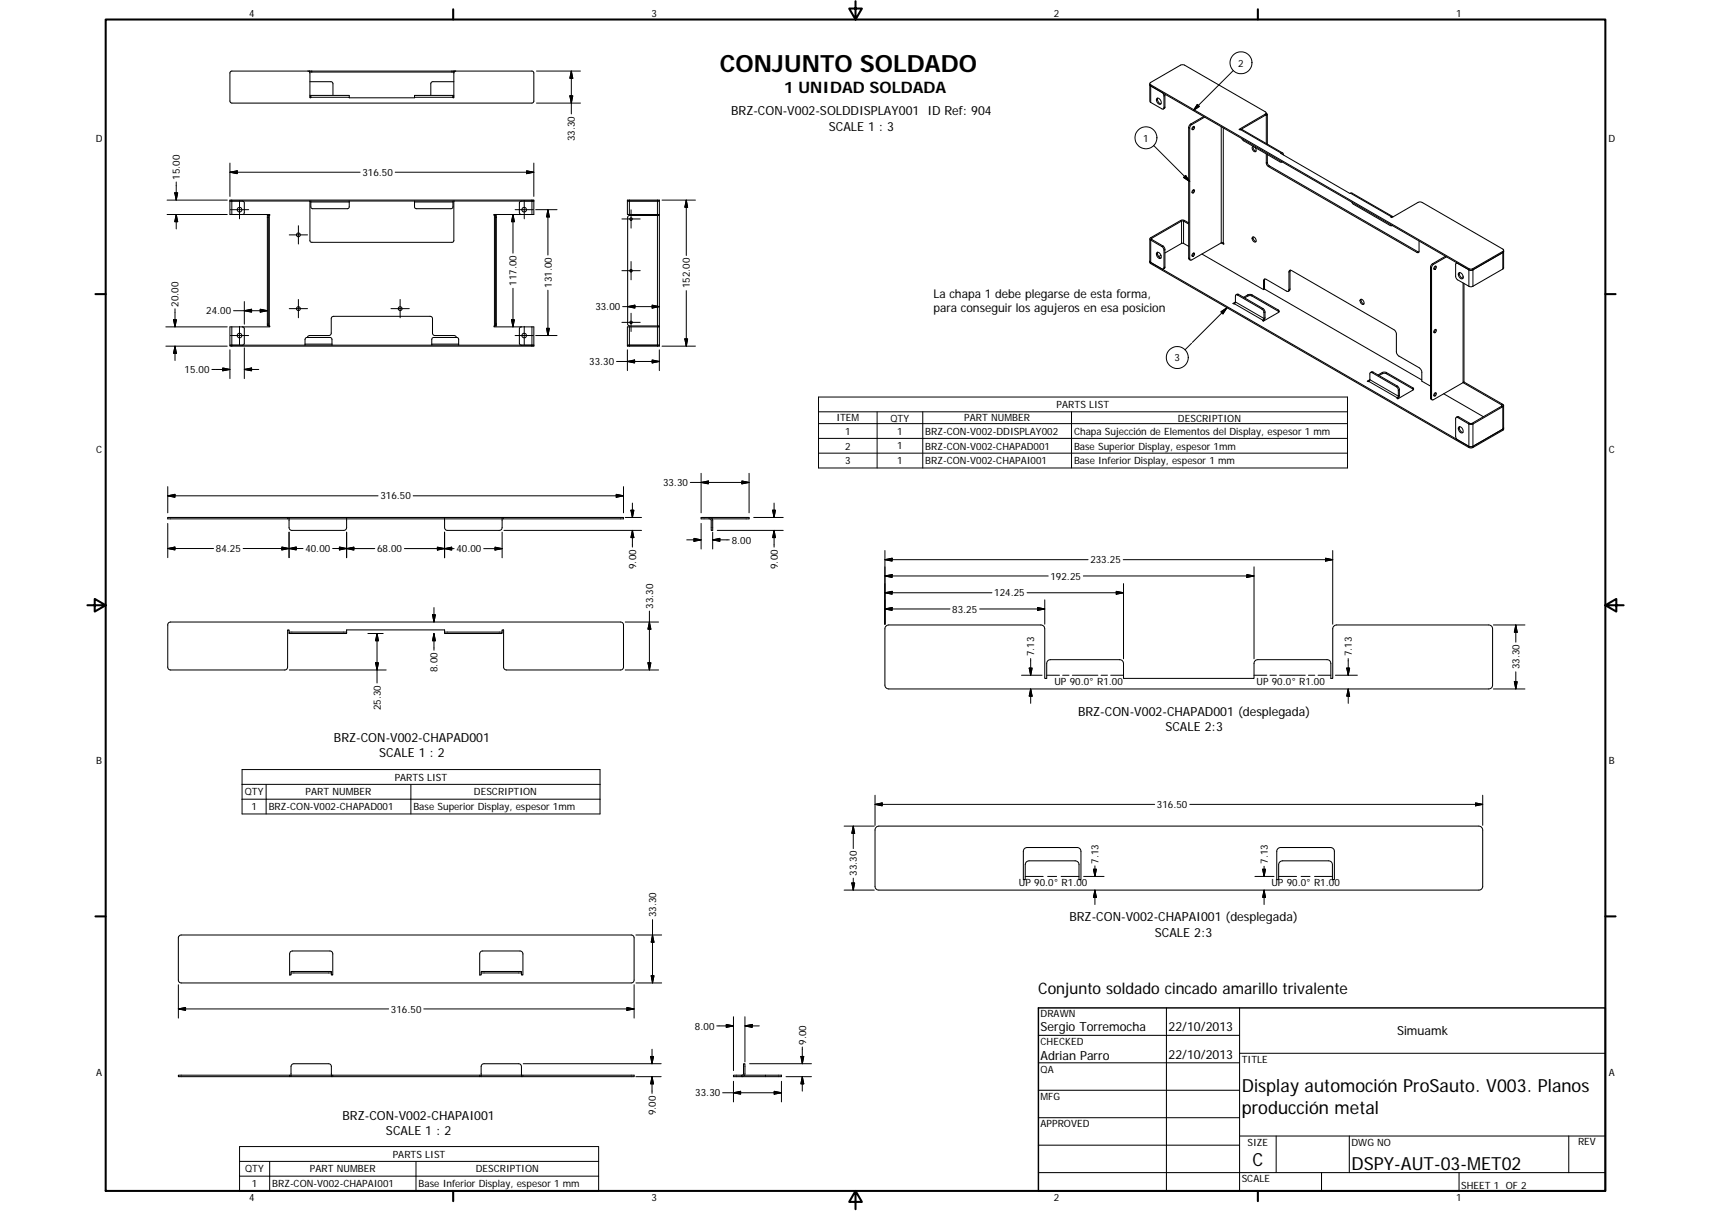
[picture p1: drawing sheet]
<svg xmlns="http://www.w3.org/2000/svg" width="594mm" height="420mm" viewBox="0 0 594 420" stroke-linecap="round" stroke-linejoin="round" font-family="sans-serif">
<g fill="none" stroke="#000" stroke-width=".36">
<path d="M106.9 24.7l.5 .1 .2 .5v8.6h.3v-.8M107.6 24.7h-27.4l-.4 .6 .1 10 .6 .5h104.2l.6-.5v-10l-.3-.6h-27.4M107.6 24.7l-.1 .3M107.6 24.7h50M107.6 33.1h13.7v.8h22.6v-.8h13.7M107.6 33.4h.3M107.6 25h50M107.6 28.3l7.7 .1 .3 .6v4.1M157.3 33.4h.3M157.6 25h.1M157.6 24.7v.3M157.6 28.3l-7.7 .1-.3 .6v4.1"/>
<path d="M158.2 24.7l-.4 .1-.2 .5v8.6h-.3v-.8M399.2 29.4l.1 5.9 4.3 2.5h.4l.1-.4-.1-4.7-.6-.7-3.9-2.2M399.2 29.4l.3 .4M399.2 29v.4M399.5 29.8l110.5 63.8M401.7 34.1a1.3 1.3 0 0 1 1.3 .7 1.3 1.3 0 0 1-.1 1.4 1.45 1.45 0 0 1-1.2-2.1zM401.9 34l.2 1.3 1 .7M404.4 32.6l.1 4.7-.6 .5M439.6 39.8l.1 10M439.6 39.2l-.2 .7-8.7 5.1M439.6 39.4l.4 .3v10.3M414.2 43.9h.2a.51 .51 0 0 1 .2 .7 .51 .51 0 0 1-.8 .1z"/>
<path d="M414.4 43.9l-.5 .9M417.9 40.4l-4.6 2.7-.6 1v45.6l.6 .5M418.3 40.6l-4.7 2.7-.5 1v45.8l.7 .1 10.2-5.9M430.7 45l-.5-.1 9.3-5.4v-.6l-28.2-16.3h-1.4l-10.6 6.2 .2 .6 110.7 63.9 1.2-.1 10.7-6.3-.3-.5-28.4-16.3-1 .1-9.2 5.3-.3-.2 .4-.2 .4 .1M430.7 45l.5-.1 14.2 8.2M431.2 48.1l.6 .8 12.7 7.3 .5 .1M435.2 50.8l.1 1 .8 .7M435.2 50.8a.94 .94 0 0 0-.2 1.2 .94 .94 0 0 0 1.1 .5v-.8l-.4-.6M439.7 53.4v3.3l.7 1.1 51.9 29.9 .4-.5v-3.6M440 53.6v2.9l.6 1 52 30M445.6 53.7a.52 .52 0 0 0-.2-.6 .52 .52 0 0 0-.7 .1l24 13.9 .6-.2 14.3 8.2M79.8 69.7h105.5"/>
<path d="M84.2 74.4h9.5v.4h-.5M84.2 69.7l.6 .4v.3v3.5l-.6 .5M84.2 74.4h-4.4v-5h105.5v5h-13.8v.4h.5M92.8 74.8h.4v38.3h-.4zM107.9 69.7v2.2l.7 .5h12.1l.5-.5 .1-2.2M143.9 69.7v2.2l.7 .5h12.2l.5-.6v-2.1M157.8 69.7l-.2 .2v13.5l-.2 .5-.5 .2-49-.1-.3-.6v-13.5l-.2-.2M172 74.8h.3v38.3h-.3zM181 69.7l-.5 .3-.2 .4v3.3l.1 .4 .6 .3M217.8 69.4h11.1v5h-11.1zM217.8 69.7h11.1M228.6 74.4v.4"/>
<path d="M228.9 74.4v39M228.9 74.8h-10.3l-.6 .4-.1 37.2 .4 .6 .3 .1h10.3M412.7 77.7l-1.8-1h-.7l-10.4 6.1v.2l4.1 2.4 .5 .8 .1 6.6-.6 .5M412.7 77.3l-1.8-1h-.6l-11 6.4 .1 .5 4 2.4 .7 .8v6.5l-.1 .4h-.6M414.2 65.9l.2-.1a.51 .51 0 0 1 .2 .8 .51 .51 0 0 1-.8 .1zM414.4 65.8l-.1 .5-.4 .5M469.4 70.1l.4 .7 12.9 7.5h.5M399.2 90.7l.3 .4 110.5 63.8h1.4l10.4-6 .3-.4M399.2 82.9v8.2l.3 .4 110.5 63.8h1.4l10.5-6.1 .2-8.5M401.7 87.6a1.31 1.31 0 0 1 1.3 .7 1.31 1.31 0 0 1-.1 1.4 1.44 1.44 0 0 1-1.2-2.1zM401.9 87.5l.2 1.3 1 .7M403.1 88.6l-.8 .4"/>
<path d="M412.7 85.5l-1.8-1-.5-.1-5.9 3.4M414.1 88a.36 .36 0 0 1 .5-.2 .36 .36 0 0 1 .1 .5 .48 .48 0 0 1-.3 .6 .48 .48 0 0 1-.6-.2zM414.4 87.8l-.1 .5-.4 .4M417.3 88.1l21.4 12.4M424 84.3h.9v.5zM434.9 82.3a1 1 0 0 1 1.1 .5 1 1 0 0 1-.3 1.2l-.5-.3a1.14 1.14 0 0 1-.3-1.4zM435.2 82.2l-.1 .3a1.33 1.33 0 0 0 1 1.3M439.2 96.8l-.1 3.5M448 93.7l-.1 6.6-.1 .5-.5 .3M498.1 92.6a.39 .39 0 0 1 .6-.2 .39 .39 0 0 1-.1 .6 .39 .39 0 0 1-.4 .5 .39 .39 0 0 1-.4-.4zM498.4 92.3l-.1 .5-.5 .5M501.9 88.9l-4.7 2.7-.5 .9v45.7l.6 .5"/>
<path d="M502.2 89.1l-4.5 2.6-.6 1v45.9l.5 .1 10.4-5.9M505.8 91.2l-.2 .1M506.5 94.7a1.22 1.22 0 0 1 1.3 .6 1.22 1.22 0 0 1-.2 1.5 1.51 1.51 0 0 1-1.1-2.1zM506.8 94.6l-.1 .7a1.47 1.47 0 0 0 1.3 1.2M508.3 98.3v34l-.3 .5M522.1 87.2l-.3 .4-10.4 6-.8 .2-.6-.2M522.1 86.8l-.2 6.4-11 6.3-.9-.2-4.2-2.5-.4-.9 .1-4.4 .5-.2 4 2.3M80.5 119.8h104.8M84.2 113.4l.4 .2 .2 .5v5l-.2 .5-.4 .2M84.2 113.4h-4.4v6.4h.7M93.2 113.1h.5v.3h-9.5M105.9 119.8v-2l.5-.7h8.4l.4 .5 .1 2.2"/>
<path d="M106.7 117.1l.6-.7h6.9l.6-.2 .2-.6v-5.2l.4-.5 .5-.2h33.4l.5 .2 .3 .5 .1 5.2 .2 .6 .6 .2h6.7l.5 .2 .3 .5M149.9 119.8v-2.2l.5-.5h8.3l.5 .5 .1 2.2M172 113.1h-.5v.3h9.5M181 113.4l-.7 .7v5l.2 .5 .5 .2M181 113.4h4.3v6.7h-105.5v-.3h.7M218.5 119.8h10.4M228.6 113.1v.3M228.9 113.4v6.7h-11.1v-.3h.7M228.9 113.4h-11.1v6.4h.7M428.1 105.3l.9-.5-.6 .7zM429.2 102.3l.8-.2 8.7 5 .5 1.2v2l-.5 1.1M431.8 103.1l1.6-.9h1.1l9.4 5.4 .3 .5-5.5 3.3-.4-.2 .5-.6 .1-2.1-.6-1.2-8.8-5-.5 .3v2.2"/>
<path d="M432.2 103.4l1.2-.8h1.1l9.6 5.6M438.7 100.5v-3.1a.55 .55 0 0 1 .3-.5 .55 .55 0 0 1 .6 0l7.1 4.1a.53 .53 0 0 0 .6 .1 .53 .53 0 0 0 .2-.6v-6.1a.55 .55 0 0 1 .3-.6 .55 .55 0 0 1 .6 .1l35.9 20.7 .5 1.1v6.3l.3 .9 .4 .5 7.5 4.4 .7 1.2v3.2l3 1.8M439.1 100.3l-.4 .2M439.1 100.3l54.6 31.5M472.4 103.9a1.09 1.09 0 0 1 1 .6 1.09 1.09 0 0 1-.1 1.1 1.22 1.22 0 0 1-.9-1.7zM472.6 103.8a1.32 1.32 0 0 0 1 1.6M498.1 114.5a.4 .4 0 0 1 .6-.1 .4 .4 0 0 1-.1 .6 .44 .44 0 0 1-.6 .4 .44 .44 0 0 1 0-.7zM498.4 114.3l-.1 .5-.5 .5M474.7 132.2l.9-.5-.3 .6zM475.8 129.2l.8-.2 8.7 5.1 .6 .9v2.2l-.6 1.2M478.5 130.1l1.6-.9h1.1l9.4 5.4 .2 .6-5.4 3.2-.4-.2 .5-.6v-2.4l-.7-1-8.6-5-.6 .3v2.2M478.8 130.3l1.5-.8 1 .1 9.5 5.6"/>
<path d="M498.1 136.5a.39 .39 0 0 1 .6-.2 .39 .39 0 0 1-.1 .7 .39 .39 0 0 1-.4 .4 .39 .39 0 0 1-.4-.4zM498.4 136.3l-.1 .5-.5 .4M501.3 136.6l13.8 8M508 132.8l13.6 8-10.8 6.2-4.3-2.4-.9 .2M508.2 132.5l13.6 7.8 .3 .5-11.1 6.4-1-.1-4.3-2.3-.3 .5v6.1l.7 1.2M506.5 148.1a1.22 1.22 0 0 1 1.3 .7 1.22 1.22 0 0 1-.2 1.4 1.51 1.51 0 0 1-1.1-2.1zM506.8 148l.1 1.3 1.1 .7M58.2 179.5h158.3v.5h-158.3zM99.9 179.5v.2M99.9 179.9v.1M100.4 179.9v3.3l.3 .6 .6 .2h18.3l.7-.8v-3.3M100.4 179.5v.2"/>
<path d="M120.3 179.5v.2M154.4 179.9v3.3l.3 .6 .7 .2h18.2l.7-.8v-3.3M154.4 179.5v.2M174.3 179.5v.2M174.9 179.5v.2M174.9 179.9v.1M243.4 179.5h16.7v.5h-16.7zM246.2 179.5v.2M246.2 179.9v.1M246.4 179.5l.4 .1M247.1 179.8l.4 .7v3.5h-.6v-3.5l-.5-.5M100.4 219.3v-.8h-.5v13l-.3 .6-.5 .3-39.9 .1-.6-.3-.3-.5-.1-14.9 .4-.8 .4-.2h156.5l.6 .2 .4 .8v14.9l-.4 .5-.6 .3-39.9-.1-.5-.3-.2-.6v-13h-.6v.8"/>
<path d="M100.4 219.3h19.9v.5h-19.9zM154.4 219.3v-.8h-34.1v.8M154.4 219.3h19.9v.5h-19.9zM307.5 217.4l1.1-.6h52.8a1.34 1.34 0 0 1 1.3 1.4v17.2h.7v-5.2a1.3 1.3 0 0 1 1.3-1.3h24a1.34 1.34 0 0 1 1.4 1.3v5.2h45.3v-5.2a1.34 1.34 0 0 1 1.3-1.3h24a1.3 1.3 0 0 1 1.4 1.3v5.2h.6v-17.2a1.38 1.38 0 0 1 1.4-1.4h52.8a1.34 1.34 0 0 1 1.3 1.4v19.5a1.3 1.3 0 0 1-1.3 1.3h-208.3a1.34 1.34 0 0 1-1.4-1.3v-19.5zM304.2 287l1-.4h208.3a1.37 1.37 0 0 1 1.3 1.4v19.5a1.3 1.3 0 0 1-1.3 1.3h-208.3a1.3 1.3 0 0 1-1.4-1.3v-19.5zM355.7 294.4l1-.4h17.3a1.3 1.3 0 0 1 1.3 1.4v9.8h-.7v-5.2a1.34 1.34 0 0 0-1.3-1.3h-16a1.3 1.3 0 0 0-1.3 1.3v5.2h-.7v-9.8zM443.7 294.4l.9-.4h17.4a1.34 1.34 0 0 1 1.3 1.4v9.8h-.7v-5.2a1.3 1.3 0 0 0-1.3-1.3h-16a1.34 1.34 0 0 0-1.3 1.3v5.2h-.7v-9.8zM62.3 324.6l.6-.2h156.5l.6 .4 .2 .6-.1 14.9-.3 .5-.6 .2h-156.3l-.7-.3-.3-.7v-14.6zM101 337.6v.7h-.4v-7.3l.3-.8 .7-.3 13.4 .1 .5 1v7.3h-.4v-.7M101 337.1h14.1v.5h-14.1zM167.1 337.6v.7h-.5v-7.3l.3-.8 .6-.3 13.5 .1 .6 1v7.3h-.5v-.7M167.1 337.1h14v.5h-14z"/>
<path d="M360.5 359.2h69.9M405 349.7v63.5M430.4 349.7v63.5M61.9 373h158.3v.5h-158.3zM100.6 373v.2M100.6 373.4v.1M101 373.2l.1-3.4 .3-.5 .7-.2h12.4l.5 .7 .1 3.4M101 373.4v.1M115.1 373.4v.1M115.5 373v.2M115.5 373.4v.1M166.6 373v.2"/>
<path d="M166.6 373.4v.1M167.1 373.2v-3.4l.3-.5 .7-.2h12.4l.5 .7 .1 3.4M167.1 373.4v.1M181.1 373.4v.1M181.6 373v.2M181.6 373.4v.1M254.7 373h16.6v.5h-16.6zM257.4 373v.2M257.4 373.4v.1M257.7 373l.5-.4v-3.5h.4v3.6l-.3 .6M258 373.5h-.3M265.8 373v.2"/>
<path d="M265.8 373.4v.1M360.5 368.7h69.9M360.5 378.3h69.9M430.4 365.4h127M360.5 387.8h69.9M360.5 397.3h69.9M430.4 394.1h127M443.1 394.1v12.7M468.5 394.1v12.7M544.7 394.1v12.7M360.5 406.8h196.9M458.8 406.8v6.4"/>
<path d="M506.6 406.8v6.4"/>
<circle cx="83.2" cy="72.8" r=".8"/>
<circle cx="182" cy="72.7" r=".81"/>
<circle cx="219.1" cy="76" r=".43"/>
<circle cx="103.6" cy="81.5" r=".67"/>
<circle cx="219.1" cy="93.9" r=".43"/>
<circle cx="83.2" cy="116.4" r=".8"/>
<circle cx="103.6" cy="107.1" r=".67"/>
<circle cx="138.9" cy="107.1" r=".67"/>
<circle cx="182" cy="116.4" r=".8"/>
<circle cx="219.1" cy="111.9" r=".43"/>
</g>
<g fill="none" stroke="#000" stroke-width=".35">
<path d="M107.4 24.7v.2M107.6 33.8h13.7M108.3 24.7v.3M143.9 33.8h13.7M156.9 24.7v.3M157.8 24.7v.2M186.3 24.7h15.2M186.3 35.8h15.2M197.9 33.3h1l-.5 2.5zM198.4 24.7v14.8M198.4 24.7l.5 2.5h-1zM399.5 29.4v6.1"/>
<path d="M404.5 33.1l-.4 .2M404.5 37.2l-.4 .2M415.7 36.2l.7 .7-2.1 1.5zM428.2 24.5l-13.9 13.9M439.3 39.6v.4M439.9 39.5l-.3 .1M440 39.8l-.3 .2M79.8 59.8l2.6-.5v1zM79.8 59.8h45.2M79.8 56.6v11.6M137.2 59.8h48.1M182.8 59.3l2.5 .5-2.5 .5z"/>
<path d="M185.3 56.6v11.6M400.6 50.5l12.5 12.5M412.7 44.3l.4 .1M413.4 43l.4 .2M424 44v40.3M424.7 44.4v39.9M430.7 45l14.2 8.1M440 56.3l-.3 .2M440.7 57.6l-.3 .2M58 69.4h20.9M58 74.4h20.9M60.7 66.9h1l-.5 2.5z"/>
<path d="M61.2 63.1v6.3M61.2 74.4l.5 2.5h-1zM61.2 74.4v5M80 72.7h6.3M80.5 69.4v5M83.2 69.6v6.3M92.8 75.4h.4M93.5 74.8v38.3M103.6 78.3v6.4M107.9 70.1h13.4M143.9 70.1h13.4M171.7 74.8v38.3"/>
<path d="M172 75.4h.3M178.1 74.4l.5 2.5h-1zM178.1 74.4v13.4M178.9 72.7h6.3M182 69.6v6.3M184.7 69.4v5M186 72.7h7.4M190.2 72.7v15.8M190.2 72.7l.5 2.6h-.9zM215.9 76h6.4M218.5 69.4v5M219.1 72.8v6.3"/>
<path d="M228.3 69.4v5M228.3 74.8v38.3M229.9 69.4h11.6M238.3 69.4v19.2M238.3 69.4l.5 2.5h-1zM409.9 76.5l.3 .2v7.8M410.9 61.6l.8-.7 1.4 2.1zM411.3 76.5l-.4 .2v7.8M468.9 67l14.2 8.2v.2M100.4 81.5h6.4M215.9 93.9h6.4M219.1 90.7v6.4"/>
<path d="M399.5 82.5l.4 .2v.4l-.4 .2v8.2M403.8 85.3l-.4 .3M404.5 86.6l-.4 .2M404.5 92.7l-.4 .2M412.7 89.6l.4 .2M439.1 97.2l-.4 .2M447.9 94.2l-.4 .2M492.4 87.4l-.4 .2M496.7 92.7l.4 .2M497.4 91.5l.3 .2M508 95.8v.6M508 98.2v34.6"/>
<path d="M510 93.2v6.1M511.4 93.2v6.1M521.8 87.2v6.1M57.6 113.4h21.3M60.3 110.9h.9l-.4 2.5zM60.8 107.1v6.3M80 116.4h6.3M80.5 113.4v6.7M81.1 107.8h11.7M83.2 113.2v6.4M84.8 107.8l2.5-.5v1zM84.8 104.6v7.9"/>
<path d="M90.4 107.3l2.4 .5-2.4 .5zM92.8 112.4h.4M100.4 107.1h6.4M103.6 103.9v6.4M105.9 119.4h9.4M135.8 107.1h6.3M138.9 103.9v6.4M149.9 119.4h9.4M172 112.4h.3M177.6 110.9h1l-.5 2.5zM178.1 100v13.4M178.9 116.4h6.3"/>
<path d="M182 113.2v6.4M184.7 113.4v6.7M186 116.4h7.4M189.8 113.9h.9l-.5 2.5zM190.2 100.7v15.7M215.9 111.8h6.4M216.2 106.4h12.7M217.9 106.4l2.5-.5v1zM218.5 113.4v6.7M219.1 108.7v6.3M226.4 105.9l2.5 .5-2.5 .5zM228.3 113.4v6.7"/>
<path d="M237.8 117.6h1l-.5 2.5zM238.3 100.8v19.3M413.7 119.1l-2.2 2.3M423.9 108.2l2.1-1.4-1.4 2.1zM426 106.8l-12 12M428.6 105.4l9.9 5.7v.2M429 104.8l9.9 5.7 .3-.2M430 102.1l-.3 .2M433.3 102.3v.4M434.7 102.3v.4M438.5 107l-.4 .3M439.2 108.3l-.3 .2"/>
<path d="M443.9 107.6v.4M447.9 100.3l-.4 .2M57.6 120.1h21.3M60.8 120.1v5M60.8 120.1l.4 2.5h-.9zM73.6 128.2h6.2M77.3 127.7l2.5 .5-2.5 .5zM79.8 121.4v10M84.8 128.2l2.5-.5v1zM84.8 128.2h5M84.8 120.7v10.7M214.1 125.4h14.8"/>
<path d="M217.8 121.4v7.2M217.8 125.4l2.5-.5v1zM226.4 124.9l2.5 .5-2.5 .5zM228.9 121.4v7.2M229.9 120.1h11.6M284.2 137.8h183.7v24.6h-183.7zM475.3 132.3l9.9 5.7v.3M475.6 131.7l9.9 5.8 .4-.3M476.7 129.1l-.4 .2M479.9 129.2v.4M481.3 129.2v.4M485.2 134l-.4 .2"/>
<path d="M485.9 135.2l-.4 .2M490.6 134.6v.4M496.7 138l.4 .3M284.2 142.9h183.7M284.2 147h183.7M284.2 152.1h183.7M284.2 157.2h183.7M304.5 142.9v19.5M320.4 142.9v19.5M372 142.9v19.5M506.5 144.6l-.4 .2M510.4 146.9l-.4 .2v8.2"/>
<path d="M511.1 146.9l.3 .2v8.2M521.8 140.3l-.4 .2v.4l.4 .2v8.2M58.2 172l2.5-.5v1zM58.2 172h73.1M58.2 168.8v9.1M143.5 172h73M214 171.5l2.5 .5-2.5 .5zM216.5 168.8v9.1M217.1 179.5h5.7M219.1 177h1l-.5 2.5zM219.6 174.5v5M239.7 167.4h20.4"/>
<path d="M243.4 164.2v13.7M243.4 167.4l2.5-.5v1zM257.6 166.9l2.5 .5-2.5 .5zM260.1 164.2v13.7M261.7 179.5h10.2M268.3 177h.9l-.4 2.5zM268.8 174.5v5M58.2 190.3l2.5-.5v1zM58.2 190.3h15.9M58.2 181.6v11.9M84.4 190.3h20.8M97.9 189.8l2.5 .5-2.5 .5z"/>
<path d="M100.4 190.3l2.4-.5v1zM100.4 184.6v8.9M115.5 190.3h4.8M117.8 189.8l2.5 .5-2.5 .5zM120.3 184.6v8.9M120.3 190.3l2.6-.5v1zM120.3 190.3h9.8M140.4 190.3l17.3 .1M151.9 189.8l2.5 .5-2.5 .5zM154.4 190.4l2.4-.6v1zM154.4 184.6v8.9M168 190.4h6.3"/>
<path d="M171.9 189.8l2.4 .6-2.4 .4zM174.3 184.6v8.9M175 184h47.8M219.6 184v5.8M219.6 184l.5 2.5h-1zM238.4 187.3h5M241 186.8l2.4 .5-2.4 .5zM243.4 181.6v8.9M247.5 184.6v5.9M247.5 187.3l2.4-.5v1zM247.5 187.3h5.7M249 184h22.9"/>
<path d="M268.8 184v5.8M268.8 184l.4 2.5h-.9zM307.2 191v25.6M307.2 199.8l2.5-.5v1zM307.2 194.2l2.5-.5v1zM307.2 199.8h56.8M307.2 194.2h70.6M376.1 199.8h59.3M390 194.2h72.7M432.9 199.3l2.5 .5-2.5 .5zM435.4 196.7v31.9M460.2 193.7l2.5 .5-2.5 .5z"/>
<path d="M462.7 191v25.6M127.7 219.8h5.3M130.9 219.8v17.2M130.9 219.8l.5 2.5h-1zM150.2 213.3h1l-.5 2.5zM150.7 210.8v5M150.7 219.8v5.8M150.7 219.8l.5 2.5h-1zM217.1 215.8h11.6M225.5 212v20.5M225.5 215.8l.5 2.5h-1zM307.2 211.3l2.5-.5v1z"/>
<path d="M307.2 205.7l2.5-.5v1zM307.2 211.3h22.7M307.2 205.7h37.2M340.1 211.3h22.6M356.6 205.7h33.5M360.2 210.8l2.5 .5-2.5 .5zM362.7 208.1v8.5M387.6 205.2l2.5 .5-2.5 .5zM390.1 202.5v26.1M518.5 216.8h11M526.3 216.8v6M526.3 216.8l.5 2.6h-1z"/>
<path d="M100.5 232.5h33.6M130.4 230h1l-.5 2.5zM217.1 232.5h11.6M225 230h1l-.5 2.5zM354.7 234.3h7.1M357.4 231.8h1l-.5 2.5zM357.9 228.5v5.8M357.9 239v5M357.9 239l.5 2.5h-1zM363.4 234.3h4.5M369 234.3h2.2M372.3 234.3h8.9"/>
<path d="M382.3 234.3h2.2M385.6 234.3h4.5M435.4 234.3h4.5M441 234.3h2.2M444.3 234.3h8.9M454.3 234.3h2.2M457.6 234.3h4.5M463.7 234.3h7.6M467.6 231.8h1l-.5 2.5zM468.1 239v5M468.1 228.5v5.8M468.1 239l.5 2.5h-1z"/>
<path d="M518.5 239h11M525.8 236.5h1l-.5 2.5zM526.3 233.1v5.9M84 267h124.3v15.4h-124.3zM84 272.1h124.3M84 277.3h124.3M92.4 272.1v10.3M142.7 272.1v10.3M303.8 275.9v10.5M303.8 279.1l2.5-.5v1zM303.8 279.1h97.1M413.1 279.1h101.7"/>
<path d="M512.3 278.6l2.5 .5-2.5 .5zM514.8 275.9v10.5M293.1 286.6h10.5M296.3 286.6v7.8M296.3 286.6l.4 2.5h-.9zM226.6 319.1v21.9M293.1 308.8h10.5M295.8 306.3h.9l-.4 2.5zM296.3 304.7v4.1M356 304.1h6.2M363.8 304.1h3.1M368.4 304.1h6.2"/>
<path d="M376.3 304.1h7M379.7 301.6h1l-.5 2.5zM380.2 300.4v3.7M380.2 308.8v5M380.2 308.8l.5 2.5h-1zM435.7 304.1h6.7M438.4 301.6h1l-.5 2.5zM438.9 300.5v3.6M438.9 308.8v5M438.9 308.8l.5 2.5h-1zM444 304.1h6.2M451.8 304.1h3.1"/>
<path d="M456.4 304.1h6.2M220.8 324.4h8.9M226.1 338.5h1l-.5 2.5zM226.6 324.4l.5 2.5h-1zM61.9 350.1l2.5-.6v1zM61.9 341.7v11.5M135 350.1h-73.1M147.1 350.1h73.1M217.7 349.5l2.5 .6-2.5 .4zM220.2 341.7v11.5M220.8 341h8.9M248.9 355.9h5.8"/>
<path d="M252.2 355.4l2.5 .5-2.5 .5zM254.7 352.8v18.6M258.6 352.8v15.6M258.6 355.9l2.6-.5v1zM258.6 355.9h5M181.7 369.1h47.9M220.8 373.5h8.8M225.9 366.5h1l-.5 2.6zM226.4 364v5.1M226.4 373.5v5.8M226.4 373.5l.5 2.5h-1zM250.9 379.1h20.4"/>
<path d="M254.7 375.2v7.1M254.7 379.1l2.4-.5v1zM260.3 369.1h21.4M268.8 378.6l2.5 .5-2.5 .5zM271.3 375.2v7.1M272.9 373.5h8.8M278.1 366.5h1l-.5 2.6zM278.6 363.3v5.8M278.6 373.5v5.1M278.6 373.5l.5 2.5h-1zM83.2 397.8h124.6v15.4h-124.6zM83.2 402.9h124.6"/>
<path d="M83.2 408.1h124.6M93.6 402.9v10.3M144.4 402.9v10.3"/>
<circle cx="430.9" cy="21.8" r="3.8"/>
<circle cx="397.9" cy="47.8" r="3.8"/>
<circle cx="408.8" cy="124" r="3.8"/>
</g>
<g fill="none" stroke="#000" stroke-width=".71">
<path d="M36.7 6.8h520.7v406.4h-520.7zM157.3 3.2v3.6M297 .4v6.4l-2.2-3.8h4.5l-2.3 3.8M436.7 3.2v3.6M33.1 102h3.6M557.4 102h3.6M30.3 210h6.4l-3.8-2.2v4.4l3.8-2.2M557.4 210l3.8 2.2v-4.4l-3.8 2.2h6.3M33.1 317.9h3.6M557.4 317.9h3.6M157.3 413.2v3.6M297 413.2l2.3 3.8h-4.5l2.2-3.8v6.3"/>
<path d="M436.7 413.2v3.6"/>
</g>
<path d="M360.5 349.7h196.9v63.5h-196.9z" fill="none" stroke="#000" stroke-width=".51"/>
<g fill="#000" stroke="#000" stroke-width=".35">
<path d="M197.9 33.3h1l-.5 2.5zM198.4 24.7l.5 2.5h-1zM415.7 36.2l.7 .7-2.1 1.5zM79.8 59.8l2.6-.5v1zM60.7 66.9h1l-.5 2.5zM61.2 74.4l.5 2.5h-1zM178.1 74.4l.5 2.5h-1zM182.8 59.3l2.5 .5-2.5 .5zM190.2 72.7l.5 2.6h-.9zM238.3 69.4l.5 2.5h-1zM410.9 61.6l.8-.7 1.4 2.1zM60.3 110.9h.9l-.4 2.5z"/>
<path d="M84.8 107.8l2.5-.5v1zM90.4 107.3l2.4 .5-2.4 .5zM177.6 110.9h1l-.5 2.5zM189.8 113.9h.9l-.5 2.5zM217.9 106.4l2.5-.5v1zM226.4 105.9l2.5 .5-2.5 .5zM237.8 117.6h1l-.5 2.5zM423.9 108.2l2.1-1.4-1.4 2.1zM60.8 120.1l.4 2.5h-.9zM77.3 127.7l2.5 .5-2.5 .5zM84.8 128.2l2.5-.5v1zM217.8 125.4l2.5-.5v1z"/>
<path d="M226.4 124.9l2.5 .5-2.5 .5zM58.2 172l2.5-.5v1zM214 171.5l2.5 .5-2.5 .5zM219.1 177h1l-.5 2.5zM243.4 167.4l2.5-.5v1zM257.6 166.9l2.5 .5-2.5 .5zM268.3 177h.9l-.4 2.5zM58.2 190.3l2.5-.5v1zM97.9 189.8l2.5 .5-2.5 .5zM100.4 190.3l2.4-.5v1zM117.8 189.8l2.5 .5-2.5 .5zM120.3 190.3l2.6-.5v1z"/>
<path d="M151.9 189.8l2.5 .5-2.5 .5zM154.4 190.4l2.4-.6v1zM171.9 189.8l2.4 .6-2.4 .4zM219.6 184l.5 2.5h-1zM241 186.8l2.4 .5-2.4 .5zM247.5 187.3l2.4-.5v1zM268.8 184l.4 2.5h-.9zM307.2 199.8l2.5-.5v1zM307.2 194.2l2.5-.5v1zM460.2 193.7l2.5 .5-2.5 .5zM150.2 213.3h1l-.5 2.5zM225.5 215.8l.5 2.5h-1z"/>
<path d="M307.2 211.3l2.5-.5v1zM307.2 205.7l2.5-.5v1zM360.2 210.8l2.5 .5-2.5 .5zM387.6 205.2l2.5 .5-2.5 .5zM432.9 199.3l2.5 .5-2.5 .5zM526.3 216.8l.5 2.6h-1zM130.4 230h1l-.5 2.5zM130.9 219.8l.5 2.5h-1zM150.7 219.8l.5 2.5h-1zM225 230h1l-.5 2.5zM357.4 231.8h1l-.5 2.5zM467.6 231.8h1l-.5 2.5z"/>
<path d="M525.8 236.5h1l-.5 2.5zM357.9 239l.5 2.5h-1zM468.1 239l.5 2.5h-1zM303.8 279.1l2.5-.5v1zM512.3 278.6l2.5 .5-2.5 .5zM296.3 286.6l.4 2.5h-.9zM295.8 306.3h.9l-.4 2.5zM379.7 301.6h1l-.5 2.5zM380.2 308.8l.5 2.5h-1zM438.4 301.6h1l-.5 2.5zM438.9 308.8l.5 2.5h-1zM226.1 338.5h1l-.5 2.5z"/>
<path d="M226.6 324.4l.5 2.5h-1zM61.9 350.1l2.5-.6v1zM217.7 349.5l2.5 .6-2.5 .4zM252.2 355.4l2.5 .5-2.5 .5zM258.6 355.9l2.6-.5v1zM225.9 366.5h1l-.5 2.6zM226.4 373.5l.5 2.5h-1zM254.7 379.1l2.4-.5v1zM268.8 378.6l2.5 .5-2.5 .5zM278.1 366.5h1l-.5 2.6zM278.6 373.5l.5 2.5h-1z"/>
</g>
<text font-size="8.2" x="249.9" y="25">CONJUNTO SOLDADO</text>
<g font-size="6.3">
<text x="431.1" y="379">Display automoción ProSauto. V003. Planos</text>
<text x="431.1" y="386.6">producción metal</text>
<text x="434.8" y="404.7">C</text>
<text x="469.2" y="406">DSPY-AUT-03-MET02</text>
</g>
<g font-size="5.5">
<text x="272.1" y="32.4">1 UNIDAD SOLDADA</text>
<text x="360.5" y="344.9">Conjunto soldado cincado amarillo trivalente</text>
</g>
<g font-size="4.4">
<text x="253.9" y="40.1">BRZ-CON-V002-SOLDDISPLAY001 ID Ref: 904</text>
<text x="287.8" y="45.3">SCALE 1 : 3</text>
<text x="374.3" y="248.6">BRZ-CON-V002-CHAPAD001 (desplegada)</text>
<text x="115.9" y="257.4">BRZ-CON-V002-CHAPAD001</text>
<text x="404.7" y="253.8">SCALE 2:3</text>
<text x="131.7" y="262.6">SCALE 1 : 2</text>
<text x="371.3" y="319.7">BRZ-CON-V002-CHAPAI001 (desplegada)</text>
<text x="401" y="324.9">SCALE 2:3</text>
<text x="361.3" y="357.5">Sergio Torremocha</text>
<text x="405.8" y="357.8">22/10/2013</text>
<text x="485.1" y="359.2">Simuamk</text>
<text x="361.3" y="367.9">Adrian Parro</text>
<text x="405.8" y="367.3">22/10/2013</text>
<text x="118.9" y="388.7">BRZ-CON-V002-CHAPAI001</text>
<text x="134" y="393.9">SCALE 1 : 2</text>
</g>
<g font-size="4.2">
<text x="324.1" y="103.2">La chapa 1 debe plegarse de esta forma,</text>
<text x="324.1" y="108.3">para conseguir los agujeros en esa posicion</text>
</g>
<g font-size="3.5">
<text x="86.6" y="5.8">4</text>
<text x="226.3" y="5.8">3</text>
<text x="365.9" y="5.8">2</text>
<text x="505.6" y="5.8">1</text>
<text x="429.9" y="23.1">2</text>
<text x="33.2" y="49.4">D</text>
<text x="199.6" y="49" transform="rotate(-90 199.6 49)">33.30</text>
<text x="396.9" y="49.1">1</text>
<text x="558.5" y="49.4">D</text>
<text x="62.5" y="62.4" transform="rotate(-90 62.5 62.4)">15.00</text>
<text x="125.8" y="61">316.50</text>
<text x="179.4" y="99.2" transform="rotate(-90 179.4 99.2)">117.00</text>
<text x="191.6" y="99.9" transform="rotate(-90 191.6 99.9)">131.00</text>
<text x="239.6" y="100.1" transform="rotate(-90 239.6 100.1)">152.00</text>
<text x="62" y="106.4" transform="rotate(-90 62 106.4)">20.00</text>
<text x="206.7" y="107.7">33.00</text>
<text x="71.6" y="109.1">24.00</text>
<text x="407.8" y="125.3">3</text>
<text x="64.1" y="129.5">15.00</text>
<text x="204.6" y="126.7">33.30</text>
<text x="366.9" y="141.6">PARTS LIST</text>
<text x="290.4" y="146.2">ITEM</text>
<text x="309.2" y="146.2">QTY</text>
<text x="334.8" y="146.2">PART NUMBER</text>
<text x="409" y="146.2">DESCRIPTION</text>
<text x="293.4" y="150.8">1</text>
<text x="293.4" y="156">2</text>
<text x="311.5" y="150.8">1</text>
<text x="311.5" y="155.9">1</text>
<text x="321.3" y="150.8">BRZ-CON-V002-DDISPLAY002</text>
<text x="321.3" y="156">BRZ-CON-V002-CHAPAD001</text>
<text x="372.9" y="151">Chapa Sujección de Elementos del Display, espesor 1 mm</text>
<text x="372.9" y="156">Base Superior Display, espesor 1mm</text>
<text x="33.4" y="157.3">C</text>
<text x="293.4" y="161.1">3</text>
<text x="311.5" y="161.1">1</text>
<text x="321.3" y="161.1">BRZ-CON-V002-CHAPAI001</text>
<text x="372.9" y="161.1">Base Inferior Display, espesor 1 mm</text>
<text x="558.6" y="157.3">C</text>
<text x="132.1" y="173.3">316.50</text>
<text x="230.2" y="168.7">33.30</text>
<text x="75" y="191.6">84.25</text>
<text x="106" y="191.6">40.00</text>
<text x="130.9" y="191.6">68.00</text>
<text x="158.5" y="191.6">40.00</text>
<text x="254.1" y="188.6">8.00</text>
<text x="220.9" y="197.4" transform="rotate(-90 220.9 197.4)">9.00</text>
<text x="270" y="197.4" transform="rotate(-90 270 197.4)">9.00</text>
<text x="378.6" y="195.5">233.25</text>
<text x="364.7" y="201.1">192.25</text>
<text x="345.2" y="206.9">124.25</text>
<text x="226.8" y="211.2" transform="rotate(-90 226.8 211.2)">33.30</text>
<text x="330.6" y="212.5">83.25</text>
<text x="359.1" y="227.7" transform="rotate(-90 359.1 227.7)">7.13</text>
<text x="469.4" y="227.7" transform="rotate(-90 469.4 227.7)">7.13</text>
<text x="151.9" y="233.2" transform="rotate(-90 151.9 233.2)">8.00</text>
<text x="527.6" y="232.3" transform="rotate(-90 527.6 232.3)">33.30</text>
<text x="366.1" y="237.7">UP 90.0° R1.00</text>
<text x="436.3" y="237.7">UP 90.0° R1.00</text>
<text x="132.2" y="246.4" transform="rotate(-90 132.2 246.4)">25.30</text>
<text x="33.4" y="265.2">B</text>
<text x="558.6" y="265.2">B</text>
<text x="85" y="276">QTY</text>
<text x="106.1" y="275.9">PART NUMBER</text>
<text x="137.1" y="270.8">PARTS LIST</text>
<text x="164.5" y="276">DESCRIPTION</text>
<text x="87.3" y="281.1">1</text>
<text x="93.3" y="281.1">BRZ-CON-V002-CHAPAD001</text>
<text x="143.5" y="281.1">Base Superior Display, espesor 1mm</text>
<text x="401.7" y="280.3">316.50</text>
<text x="381.4" y="299.6" transform="rotate(-90 381.4 299.6)">7.13</text>
<text x="440.2" y="299.7" transform="rotate(-90 440.2 299.7)">7.13</text>
<text x="297.5" y="303.8" transform="rotate(-90 297.5 303.8)">33.30</text>
<text x="353.8" y="307.5">UP 90.0° R1.00</text>
<text x="441.4" y="307.5">UP 90.0° R1.00</text>
<text x="227.9" y="318.3" transform="rotate(-90 227.9 318.3)">33.30</text>
<text x="135.8" y="351.3">316.50</text>
<text x="361.3" y="353">DRAWN</text>
<text x="241.3" y="357.2">8.00</text>
<text x="279.9" y="362.5" transform="rotate(-90 279.9 362.5)">9.00</text>
<text x="361.3" y="362.5">CHECKED</text>
<text x="431.1" y="368.7">TITLE</text>
<text x="33.4" y="373.2">A</text>
<text x="361.3" y="372.1">QA</text>
<text x="558.6" y="373.2">A</text>
<text x="241.4" y="380.4">33.30</text>
<text x="361.3" y="381.6">MFG</text>
<text x="227.7" y="386.9" transform="rotate(-90 227.7 386.9)">9.00</text>
<text x="361.3" y="391.2">APPROVED</text>
<text x="136.4" y="401.6">PARTS LIST</text>
<text x="433.2" y="397.5">SIZE</text>
<text x="469.2" y="397.5">DWG NO</text>
<text x="547.9" y="397.4">REV</text>
<text x="85.1" y="406.8">QTY</text>
<text x="107.6" y="406.8">PART NUMBER</text>
<text x="165.2" y="406.8">DESCRIPTION</text>
<text x="87.5" y="411.9">1</text>
<text x="94.5" y="411.9">BRZ-CON-V002-CHAPAI001</text>
<text x="145.3" y="412">Base Inferior Display, espesor 1 mm</text>
<text x="431.1" y="410.2">SCALE</text>
<text x="507.3" y="412.4">SHEET 1 OF 2</text>
<text x="86.6" y="416.7">4</text>
<text x="226.3" y="416.7">3</text>
<text x="365.9" y="416.7">2</text>
<text x="505.6" y="416.7">1</text>
</g>
</svg>
